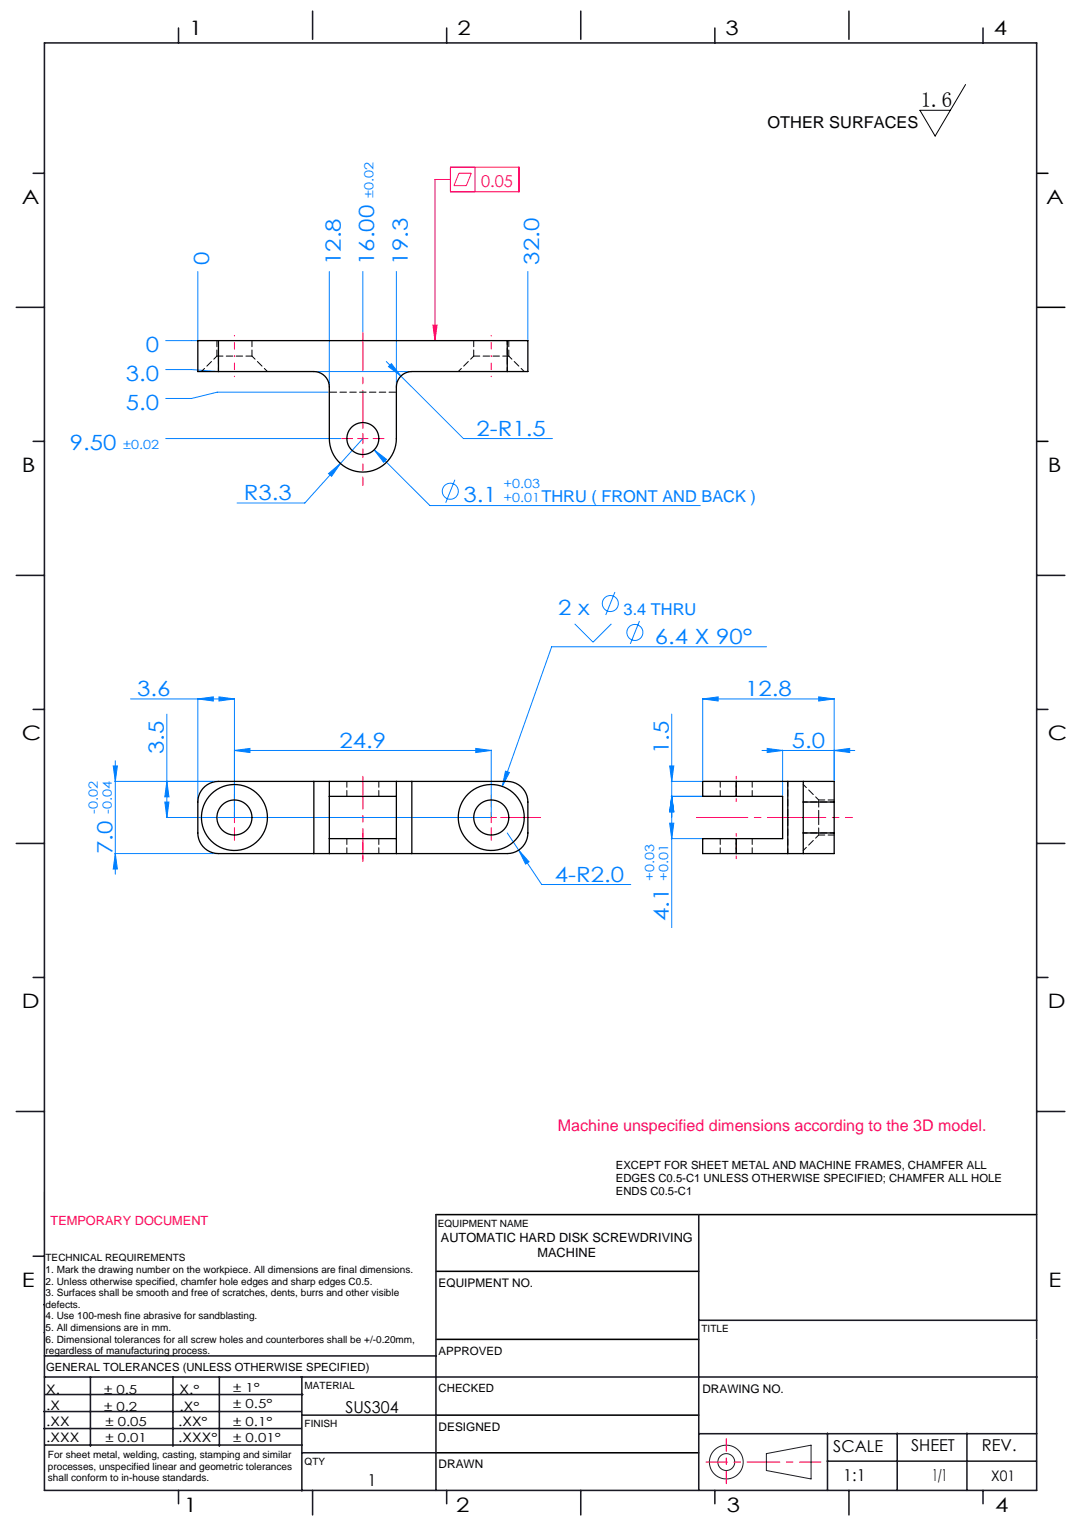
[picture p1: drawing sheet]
<svg xmlns="http://www.w3.org/2000/svg" width="210mm" height="297mm" viewBox="0 0 210 297" stroke-linecap="round" stroke-linejoin="round" font-family="sans-serif">
<g fill="none" stroke="#191924" stroke-width=".19">
<path d="M8.6 231.2v9.4M148.6 282l8.7-1.6v6.5l-8.7-1.6z"/>
<circle cx="140.8" cy="283.6" r="3.3"/>
<circle cx="140.8" cy="283.6" r="1.64"/>
</g>
<path d="M201 33.6h2.2M201 59.6h5.5M201 85.6h2.2M84.5 235.6h116.5M84.6 259.8h50.9M84.6 246.6h50.9M84.6 274.5h50.9M84.5 281.8h51" fill="none" stroke="#000" stroke-width=".3"/>
<path d="M136.9 283.6h22.3" fill="none" stroke="#f00" stroke-width=".19" stroke-dasharray="6.3 1.3 1.3 1.3" stroke-dashoffset="2.2"/>
<path d="M140.8 287.8v-8.7" fill="none" stroke="#f00" stroke-width=".19" stroke-dasharray="6.3 1.3 1.3 1.3" stroke-dashoffset="3.9"/>
<g fill="none" stroke="#191924" stroke-width=".3">
<path d="M8.6 8.3h192.4v280.8h-192.4zM34.6 5.4v2.9M60.6 2.2v5.4M86.6 5.4v2.9M112.6 2.2v5.4M138.6 5.4v2.9M164.6 2.2v5.4M190.6 5.4v2.9M6.4 33.6h2.2M3.2 59.6h5.4M6.4 85.6h2.2M3.2 111.6h5.4"/>
<path d="M201 111.6h5.5M6.4 137.6h2.2M201 137.6h2.2M3.2 163.6h5.4M201 163.6h5.5M6.4 189.6h2.2M201 189.6h2.2M3.2 215.6h5.4M201 215.6h5.5M84.5 235.6v53.5M135.5 235.6v53.5M6.4 243.7h2.2"/>
<path d="M8.5 253.1h.1M8.6 258.5h.1M135.5 256.1h65.5M8.5 277.1h49.9M8.5 273.8h49.9M8.6 267.1h75.9M8.6 263h75.9M8.8 270.5h49.9M17.5 267.1v13.5M33.5 267.1v13.5M42.5 267.1v13.5M58.5 267.1v22.1"/>
<path d="M58.6 274.5h26M84.6 267.1h116.5M135.5 278.1h65.5M160.5 278v11.1M174 278v11.1M187.5 278v11.1M8.8 280.3h49.7M34.6 289.1v2.6M58.5 281.8h26M60.6 289.1v4.8M86.6 289.1v2.6M112.6 289.1v4.8"/>
<path d="M138.6 289.1v2.6M160.4 283.5h40.6M164.6 289.1v4.8M190.6 289.1v2.6"/>
</g>
<path d="M201 259.8h.1" fill="none" stroke="#c0c0c0" stroke-width=".19"/>
<g fill="none" stroke="#0080ff" stroke-width=".19">
<path d="M38.4 52.7v13.2M63.9 52.7v22.2M70.4 52.7v11.6M76.9 52.7v22.2M102.4 52.7v13.2M32.1 66.1h6.3M32.1 71.7h5l5 .4h37.6M63.7 76.1h-21.6l-5 1.2h-5M74.9 70.1l2.8 2.9M75.9 70.6l1.8 2.4-2.4-1.9zM77.7 73l12.2 12.1h17.2M32.1 85.1h34"/>
<path d="M63.7 91.9l2.3-2-1.7 2.5zM70.4 85.1l-11.3 12.5h-13.1M72.6 87.3l2.4 1.8-.6 .6zM72.6 87.3l10.8 10.8h52.4M88.2 93.1l-1.8 4.4M119.2 114.9l-1.7 4.4M25.3 135.6h20.2M32.4 138.5v20.1M38.4 135.6l3-.4v.8zM38.4 135.5v19.9M42.5 135.2l3 .4-3 .4zM45.5 135.5v22.9"/>
<path d="M111.4 121l3.6 3.6 3.6-3.6M124 120.5l-1.8 4.4M130.3 138.5v41.4M136.3 135.6l3-.4v.8zM136.3 135.6h25.5M136.3 135.5v15.9M148.6 125.5h-41.6l-9.6 27.1M158.8 135.2l3 .4-3 .4zM161.8 135.5v15.9M22 148.6h.8l-.4 3zM22.3 151.6h19.9M22.4 147.6v22"/>
<path d="M32 155.6h.8l-.4 3zM32.3 158.6h62.8M32.4 151.6l.4 3h-.8zM45.5 145.6l3-.4v.8zM45.5 145.6h49.8M92.3 145.2l3 .4-3 .4zM95.3 145.5v12.9M98 149.6l.8 .3-1.4 2.7zM129.9 148.6h.8l-.4 3zM129.9 159.7h.8l-.4 3zM130.2 151.6h9.3M130.2 154.5h9.3"/>
<path d="M130.3 154.5l.4 3h-.8zM147.8 145.6h18M148.8 145.2l3 .4-3 .4zM151.8 145.5v8.8M161.8 145.6l3-.4v.8zM22.3 165.6h19.9M22.4 165.6l.4 3h-.8zM98.4 161.6l6.6 10h17.3M100.6 164.9l2 2.3-.7 .4zM130.2 162.7h9.3"/>
<circle cx="87.3" cy="95.3" r="1.56"/>
<circle cx="118.3" cy="117.1" r="1.56"/>
<circle cx="123.1" cy="122.7" r="1.56"/>
</g>
<path d="M87.3 32.4h13.3v4.8h-13.3zM87.3 34.8h-3v31.3M89 33.6h2.4l-1 2.4h-2.4zM92.1 32.4v4.8M83.9 63.1h.8l-.4 3z" fill="none" stroke="#ff0080" stroke-width=".19"/>
<path d="M187.2 16.4l-5.9 10-2.9-5h5.9" fill="none" stroke="#000" stroke-width=".19"/>
<path d="M68.4 85.1h-2.1M72.4 85.1h2.1M45.5 156.6v-2.4M93.3 158.6h-2.4M95.3 156.6v-2.4M97.3 158.6h2.4M45.5 160.6v2.4M95.3 160.6v2.4" fill="none" stroke="#f00" stroke-width=".19" stroke-dasharray="15.2 1.3 1.3 1.3"/>
<path d="M43.5 158.6h-6.8" fill="none" stroke="#f00" stroke-width=".19" stroke-dasharray="15.2 1.3 1.3 1.3" stroke-dashoffset="13.8"/>
<path d="M47.5 158.6h57.3" fill="none" stroke="#f00" stroke-width=".19" stroke-dasharray="15.2 1.3 1.3 1.3" stroke-dashoffset="7.5"/>
<path d="M70.4 83.1v-18.6" fill="none" stroke="#f00" stroke-width=".19" stroke-dasharray="15.2 1.3 1.3 1.3" stroke-dashoffset="7.9"/>
<path d="M70.4 87.1v7.1" fill="none" stroke="#f00" stroke-width=".19" stroke-dasharray="15.2 1.3 1.3 1.3" stroke-dashoffset="13.6"/>
<path d="M69.4 85.1h2M70.4 84.1v2M44.5 158.6h2M45.5 157.6v2M94.3 158.6h2M95.3 157.6v2" fill="none" stroke="#f00" stroke-width=".19"/>
<path d="M142.8 150.6v4.9M70.4 161.7v4.9M142.8 161.7v4.9" fill="none" stroke="#f00" stroke-width=".19" stroke-dasharray="15.2 1.3 1.3 1.3" stroke-dashoffset="14.7"/>
<path d="M70.4 150.6v16.5" fill="none" stroke="#f00" stroke-width=".19" stroke-dasharray="15.2 1.3 1.3 1.3" stroke-dashoffset="8.9"/>
<path d="M165.3 158.6h-6.5" fill="none" stroke="#f00" stroke-width=".19" stroke-dasharray="15.2 1.3 1.3 1.3" stroke-dashoffset="13.9"/>
<path d="M135.1 158.6h23.7" fill="none" stroke="#f00" stroke-width=".19" stroke-dasharray="15.2 1.3 1.3 1.3" stroke-dashoffset="5.3"/>
<path d="M45.5 65.1v4M45.5 73.1v-4M95.3 65.1v4M95.3 73.1v-4" fill="none" stroke="#f00" stroke-width=".19" stroke-dasharray="15.2 1.3 1.3 1.3" stroke-dashoffset="15.1"/>
<path d="M83.9 63.1h.8l-.4 3z" fill="#ff0080"/>
<g fill="#0080ff">
<path d="M161.8 145.6l3-.4v.8zM148.8 145.2l3 .4-3 .4z"/>
<path d="M38.4 135.6l3-.4v.8zM42.5 135.2l3 .4-3 .4zM45.5 145.6l3-.4v.8zM92.3 145.2l3 .4-3 .4zM98 149.6l-.6 3 1.4-2.7zM100.6 164.9l1.3 2.7 .7-.4zM136.3 135.6l3-.4v.8zM158.8 135.2l3 .4-3 .4zM72.6 87.3l1.8 2.4 .6-.6zM75.9 70.6l-.6 .5 2.4 1.9zM63.7 91.9l.6 .5 1.7-2.5z"/>
<path d="M22 148.6h.8l-.4 3zM22.4 165.6l.4 3h-.8zM32.4 151.6l.4 3h-.8zM32 155.6h.8l-.4 3zM129.9 148.6h.8l-.4 3zM130.3 154.5l.4 3h-.8zM130.3 154.5l.4 3h-.8zM129.9 159.7h.8l-.4 3z"/>
</g>
<g fill="none" stroke="#000" stroke-width=".25">
<path d="M42.4 72.1h18.5a3 3 0 0 1 3 3v10a6.5 6.5 0 0 0 6.5 6.5 6.5 6.5 0 0 0 6.5-6.5v-10a3 3 0 0 1 3-3h18.5M42.4 66.1h-4v6h4M42.4 66.1v6M42.4 66.1h56M98.4 66.1h4v6h-4M98.4 66.1v6M60.9 151.6h3M60.9 151.6h-18.5a4 4 0 0 0-4 4v6a4 4 0 0 0 4 4h18.5M60.9 151.6v14M63.9 151.6h13M63.9 154.5h13M63.9 151.6v14"/>
<path d="M76.9 151.6h3M76.9 151.6v14M79.9 151.6h18.5a4 4 0 0 1 4 4v6a4 4 0 0 1-4 4h-18.5M79.9 151.6v14M142.8 151.6h-6.5v2.9h6.5M142.8 151.6h10M142.8 154.5h9v8.2h-9M142.8 151.6v2.9M152.8 151.6h3M152.8 151.6v14M155.8 151.6v4M155.8 151.6h6v4"/>
<path d="M155.8 155.6h6M155.8 155.6v6M161.8 155.6v6M60.9 165.6h3M63.9 165.6h13M63.9 162.7h13M76.9 165.6h3M142.8 162.7h-6.5v2.9h6.5M142.8 165.6h10M142.8 162.7v2.9M152.8 165.6h3M155.8 161.6v4"/>
<path d="M155.8 161.6h6M161.8 161.6v4h-6"/>
<circle cx="70.4" cy="85.1" r="3.1"/>
<circle cx="45.5" cy="158.6" r="3.4"/>
<circle cx="45.5" cy="158.6" r="6.4"/>
<circle cx="95.3" cy="158.6" r="6.4"/>
<circle cx="95.3" cy="158.6" r="3.4"/>
</g>
<g fill="none" stroke="#000" stroke-width=".19" stroke-dasharray="1.3 .6" stroke-dashoffset=".1">
<path d="M42.1 66.1v3M48.9 69.1h-6.8M48.9 69.1v-3M91.9 66.1v3M98.7 69.1h-6.8M98.7 69.1v-3M67.3 151.6v2.9M73.5 154.5v-2.9M139.7 151.6v2.9M142.8 151.6v2.9M145.9 154.5v-2.9M161.8 155.2h-3"/>
<path d="M67.3 162.7v2.9M73.5 165.6v-2.9M139.7 162.7v2.9M142.8 162.7v2.9M145.9 165.6v-2.9M158.8 162h3"/>
</g>
<path d="M63.9 76.1h13M158.8 158.6v-3.4M158.8 162v-3.4" fill="none" stroke="#000" stroke-width=".19" stroke-dasharray="1.3 .6" stroke-dashoffset="-.1"/>
<path d="M152.8 151.6v14" fill="none" stroke="#000" stroke-width=".19" stroke-dasharray="1.3 .6" stroke-dashoffset=".3"/>
<path d="M42.4 72.1v-6M98.4 66.1v6M155.8 155.6h6M161.8 161.6h-6" fill="none" stroke="#000" stroke-width=".19" stroke-dasharray="1.3 .6" stroke-dashoffset=".5"/>
<path d="M42.1 69.1l-3 3M51.9 72.1l-3-3M91.9 69.1l-3 3M101.7 72.1l-3-3M158.8 155.2l-3-3M155.8 165l3-3" fill="none" stroke="#000" stroke-width=".19" stroke-dasharray="1.3 .6" stroke-dashoffset=".4"/>
<text font-size="4.1" x="178.5" y="20.8">1.6</text>
<g font-size="4.1" fill="#0080ff">
<text x="40.6" y="51.4" transform="rotate(-90 40.6 51.4)">0</text>
<text x="66.1" y="51.4" transform="rotate(-90 66.1 51.4)">12.8</text>
<text x="72.6" y="51.4" transform="rotate(-90 72.6 51.4)">16.00</text>
<text x="79.1" y="51.4" transform="rotate(-90 79.1 51.4)">19.3</text>
<text x="104.6" y="51.4" transform="rotate(-90 104.6 51.4)">32.0</text>
<text x="28.3" y="68.3">0</text>
<text x="24.4" y="73.9">3.0</text>
<text x="24.4" y="79.5">5.0</text>
<text x="13.5" y="87.3">9.50</text>
<text x="92.4" y="84.5">2-R1.5</text>
<text x="47.3" y="97">R3.3</text>
<text x="89.9" y="97.4">3.1</text>
<text x="108.2" y="119.2">2 x</text>
<text x="127" y="124.8">6.4 X 90°</text>
<text x="26.6" y="135">3.6</text>
<text x="144.5" y="135">12.8</text>
<text x="31.8" y="146.3" transform="rotate(-90 31.8 146.3)">3.5</text>
<text x="65.8" y="145">24.9</text>
<text x="129.7" y="146.3" transform="rotate(-90 129.7 146.3)">1.5</text>
<text x="153.5" y="145">5.0</text>
<text x="21.8" y="165.6" transform="rotate(-90 21.8 165.6)">7.0</text>
<text x="107.6" y="171">4-R2.0</text>
<text x="129.7" y="178.7" transform="rotate(-90 129.7 178.7)">4.1</text>
</g>
<g font-size="3.9">
<text x="36.7" y="6.9">1</text>
<text x="88.7" y="6.9">2</text>
<text x="140.7" y="6.9">3</text>
<text x="192.7" y="6.9">4</text>
<text x="4.2" y="39.5">A</text>
<text x="202.9" y="39.5">A</text>
<text x="4.2" y="91.5">B</text>
<text x="203.2" y="91.5">B</text>
<text x="4.2" y="143.5">C</text>
<text x="203.2" y="143.5">C</text>
<text x="4.2" y="195.5">D</text>
<text x="203.2" y="195.5">D</text>
<text x="4.2" y="249.6">E</text>
<text x="203.3" y="249.6">E</text>
<text x="35.7" y="293.4">1</text>
<text x="88.4" y="293.4">2</text>
<text x="141" y="293.4">3</text>
<text x="193" y="293.4">4</text>
</g>
<g font-size="3.2">
<text x="148.8" y="24.8">OTHER SURFACES</text>
<text x="67" y="274.2">SUS304</text>
<text x="161.6" y="281.7">SCALE</text>
<text x="176.7" y="281.5">SHEET</text>
<text x="190.4" y="281.5">REV.</text>
<text x="163.5" y="287.3">1:1</text>
<text x="180.8" y="287.3">1/1</text>
<text x="71.3" y="288.2">1</text>
</g>
<text font-size="3.2" fill="#ff0080" x="93.3" y="36.3">0.05</text>
<g font-size="3.2" fill="#0080ff">
<text x="105" y="97.4">THRU ( FRONT AND BACK )</text>
<text x="120.9" y="119.2">3.4 THRU</text>
</g>
<text font-size="3.1" fill="#ff0080" x="108.2" y="219.4">Machine unspecified dimensions according to the 3D model.</text>
<text font-size="2.8" x="192.2" y="287.3">X01</text>
<text font-size="2.5" fill="#ff1f1f" x="9.8" y="237.6">TEMPORARY DOCUMENT</text>
<g font-size="2.5">
<text x="85.5" y="240.9">AUTOMATIC HARD DISK SCREWDRIVING</text>
<text x="104.2" y="243.8">MACHINE</text>
<text x="8.9" y="273.6">.X</text>
<text x="8.9" y="270.4">X.</text>
<text x="34.8" y="273.7">.X°</text>
<text x="34.8" y="270.5">X.°</text>
<text x="9" y="276.7">.XX</text>
<text x="9" y="279.7">.XXX</text>
<text x="34.5" y="276.7">.XX°</text>
<text x="34.6" y="279.8">.XXX°</text>
</g>
<g font-size="2.4" fill="#0080ff">
<text x="72.4" y="38.4" transform="rotate(-90 72.4 38.4)">±0.02</text>
<text x="23.9" y="87.1">±0.02</text>
<text x="97.6" y="94.6">+0.03</text>
<text x="97.6" y="97.3">+0.01</text>
<text x="18.9" y="157.9" transform="rotate(-90 18.9 157.9)">-0.02</text>
<text x="21.7" y="157.9" transform="rotate(-90 21.7 157.9)">-0.04</text>
<text x="126.8" y="170.9" transform="rotate(-90 126.8 170.9)">+0.03</text>
<text x="129.6" y="170.9" transform="rotate(-90 129.6 170.9)">+0.01</text>
</g>
<g font-size="2.4">
<text x="45.2" y="270">± 1°</text>
<text x="20.2" y="270.4">± 0.5</text>
<text x="20.2" y="273.7">± 0.2</text>
<text x="45.2" y="273.2">± 0.5°</text>
<text x="20.4" y="279.7">± 0.01</text>
<text x="20.4" y="276.7">± 0.05</text>
<text x="45.2" y="276.7">± 0.1°</text>
<text x="45.2" y="279.7">± 0.01°</text>
</g>
<g font-size="2.3">
<text x="85.1" y="249.7">EQUIPMENT NO.</text>
<text x="136.2" y="270.2">DRAWING NO.</text>
<text x="85.1" y="277.6">DESIGNED</text>
<text x="85.1" y="284.9">DRAWN</text>
</g>
<g font-size="2.2">
<text x="119.4" y="226.8">EXCEPT FOR SHEET METAL AND MACHINE FRAMES, CHAMFER ALL</text>
<text x="119.4" y="229.3">EDGES C0.5-C1 UNLESS OTHERWISE SPECIFIED; CHAMFER ALL HOLE</text>
<text x="119.4" y="231.8">ENDS C0.5-C1</text>
<text x="85.1" y="262.8">APPROVED</text>
<text x="8.9" y="265.9">GENERAL TOLERANCES (UNLESS OTHERWISE SPECIFIED)</text>
<text x="85.1" y="270.1">CHECKED</text>
</g>
<g font-size="1.9">
<text x="84.9" y="238">EQUIPMENT NAME</text>
<text x="8.8" y="244.7">TECHNICAL REQUIREMENTS</text>
<text x="8.8" y="246.9">1. Mark the drawing number on the workpiece. All dimensions are final dimensions.</text>
<text x="8.8" y="249.2">2. Unless otherwise specified, chamfer hole edges and sharp edges C0.5.</text>
<text x="8.8" y="251.4">3. Surfaces shall be smooth and free of scratches, dents, burrs and other visible</text>
<text x="8.8" y="253.7">defects.</text>
<text x="8.8" y="256">4. Use 100-mesh fine abrasive for sandblasting.</text>
<text x="8.8" y="258.2">5. All dimensions are in mm.</text>
<text x="8.8" y="260.5">6. Dimensional tolerances for all screw holes and counterbores shall be +/-0.20mm,</text>
<text x="8.8" y="262.7">regardless of manufacturing process.</text>
<text x="136" y="258.5">TITLE</text>
<text x="59.1" y="269.5">MATERIAL</text>
<text x="59.1" y="276.9">FINISH</text>
<text x="9.3" y="282.9">For sheet metal, welding, casting, stamping and similar</text>
<text x="9.3" y="285.1">processes, unspecified linear and geometric tolerances</text>
<text x="9.3" y="287.4">shall conform to in-house standards.</text>
<text x="59.1" y="284.2">QTY</text>
</g>
</svg>
